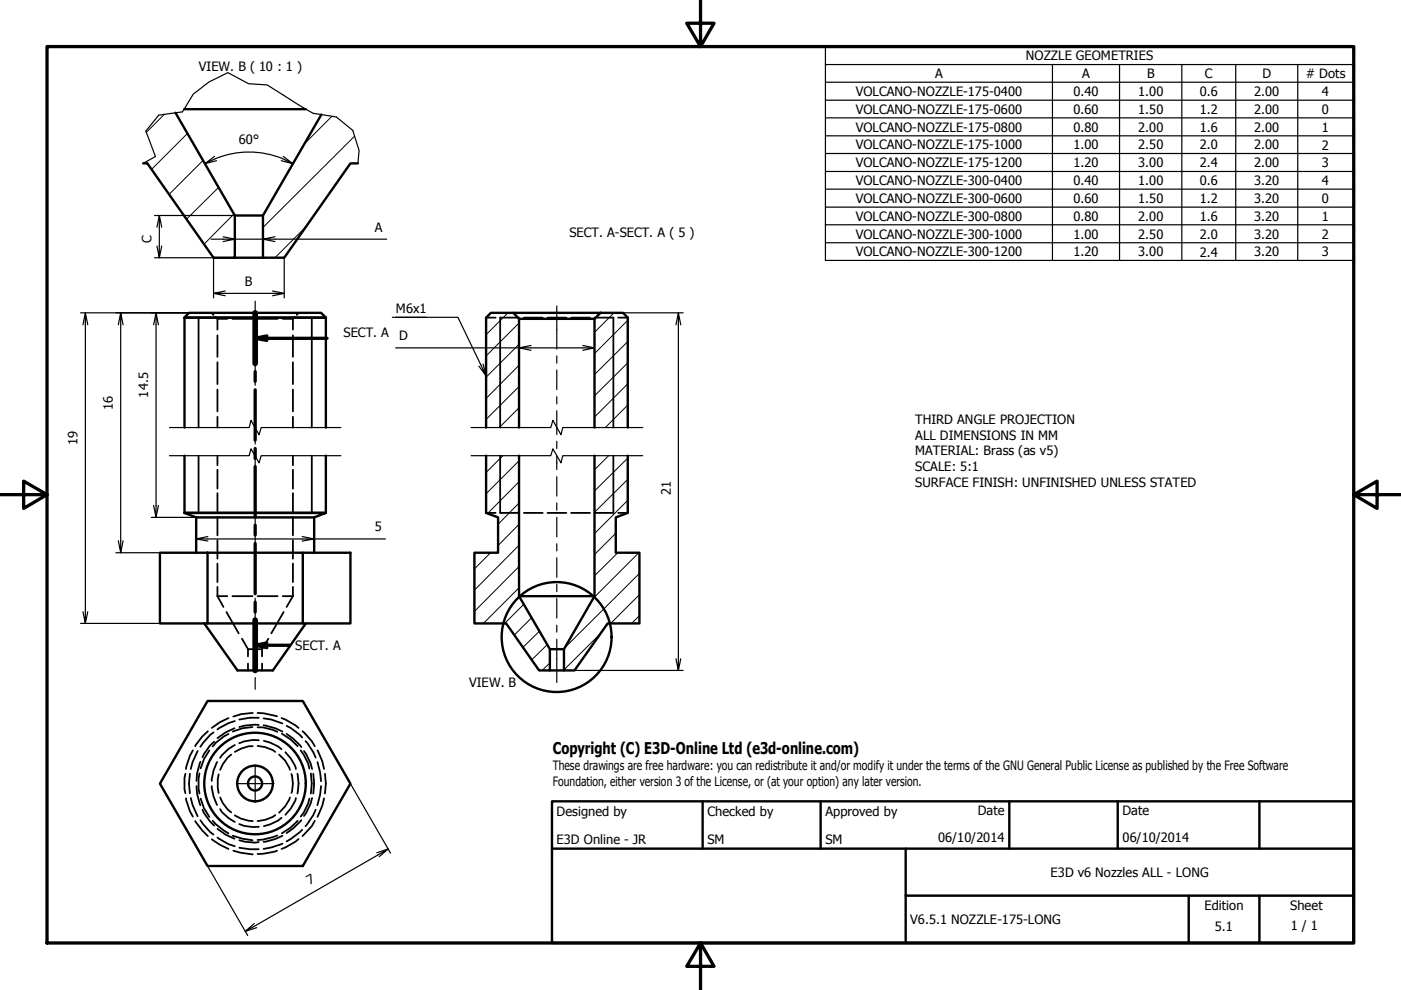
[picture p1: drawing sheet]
<svg xmlns="http://www.w3.org/2000/svg" width="297mm" height="210mm" viewBox="0 0 297 210" stroke-linecap="round" stroke-linejoin="round" font-family="sans-serif">
<!-- layer: Hidden (ISO) -->
<g fill="none" stroke="#000" stroke-width=".38">
<path d="M44.8 66.3l.5 .5M45.7 67.2l.4 .4h2.1M46.1 67.6v2.3M46.1 71.1v4.6M46.1 76.8v4.6M49.3 67.6h4.2M54.6 67.6h4.3M59.9 67.6h2.2M62.1 67.6v2.3M62.1 71.1v4.6M62.1 76.8v4.6M62.5 67.2l-.4 .4"/>
<path d="M63.3 66.3l-.4 .5M103.1 67.3h2M106 67.3h4M111.1 67.3h4M116.1 67.3h4M121.1 67.3h4M126 67.3h4M131.1 67.3h2M46.1 82.6v4.6M46.1 88.4v2.2M46.1 96.6v2.1M46.1 99.6v4"/>
<path d="M62.1 82.6v4.6M62.1 88.4v2.2M62.1 96.6v2.1M62.1 99.6v4M46.1 104.6v4M46.1 109.6v3.9M46.1 114.5v4M46.1 119.5v3.9M62.1 104.6v4M62.1 109.6v3.9M62.1 114.5v4M62.1 119.5v3.9"/>
<path d="M103.1 108.7h2M106 108.7h4M111.1 108.7h4M116.1 108.7h4M121.1 108.7h4M126 108.7h4M131.1 108.7h2M46.1 124.4v2M46.1 126.4l1.3 2.3M46.1 126.4h2.1M48 129.8l2.6 4.5M49.3 126.4h4.2"/>
<path d="M51.3 135.4l1.3 2.2M52.6 137.6v1.6M52.6 137.6h1M54.6 126.4h4.3M54.6 137.6h1M55.6 137.6v1.6M56.9 135.4l-1.3 2.2M59.9 126.4h2.2M60.1 129.8l-2.6 4.5M62.1 124.4v2M62.1 126.4l-1.3 2.3M40.9 159.1l-.6 1.1-.9 2.8"/>
<path d="M41.9 159.2l-1.1 2.4-.4 1.4M44.1 155l-1.2 1.2-1.5 2M44.4 159.1l-1.2 1.8-.7 2M45.3 155.3l-.7 .5-2.1 2.5M45.4 157.3l-.9 .8-1.3 1.8-.3 .7M48.5 152.2l-1.9 .9-1.7 1.2M48.5 155.6l-1 .5-1.7 1.4-.7 .8M49 160l-.7 .6-1.1 1.4-.5 1.2M49.7 154.4l-1.9 .9-1.7 1.2M49.8 158l-1.3 .8-1.4 1.3-.4 .6M49.8 152.9l-1.3 .4-2.4 1.4M52.6 140.7v1.4"/>
<path d="M53.5 154.1l-2.1 .3-2.1 .7M53.6 158.2h-.8l-1.7 .5-1.3 .7M53.6 151.2l-2.5 .2-1.6 .5M54.6 158.2l1.6 .2 1.6 .6 .6 .4M54.6 151.2h1.3l2.8 .7M54.6 154.2h1.1l2.1 .5 1 .5M54.9 156.9h-1.3l-1.8 .3-1.1 .4M54.9 152.2h-1.9l-2.3 .4M54.9 153.7l-3 .1-1.2 .3M55.6 140.7v1.4M55.9 152.3l1.6 .3 2.4 .8M55.9 153.8l2.5 .6 1.5 .7"/>
<path d="M55.9 157.1l1.4 .4 1.7 .8 .7 .5M59.2 160a6.5 6.5 0 0 1 2.3 3.2M59.7 152.2l2.9 1.6 .7 .5M59.8 155.5l1.8 1.3 1.5 1.4M60.5 159.5l1.2 1.3 .9 1.7 .1 .5M60.8 153.9l.9 .5 1.9 1.4 .5 .6M60.8 155.6l1.3 1 1.8 1.8M63.8 159.1l.6 .9 .9 1.9 .3 1.1M64.1 155l2 2.1 .6 1.1M64.5 159.2l1.3 2.6 .4 1.2M64.8 157.1l1.6 2.4 .5 1.1M67.3 159.1l1 2.3 .4 1.6"/>
<path d="M39.3 164.1l-.2 .8v2.5l.2 .8M39.4 169.3l.9 2.7 .6 1.1M40.3 164.1l-.2 2.1 .2 2M40.4 169.2l.4 1.5 1.1 2.4M41.4 174.1l1.5 2 1.2 1.2M41.7 166.7l.1 1.6 .7 2.4M42.3 164l-.2 1.1v2.1l.2 1M42.5 173.9l2.1 2.5 .7 .5M42.5 161.5l-.7 2.5-.1 1.6M42.5 169.3l.7 2.1 1.2 1.8M42.9 171.7l.3 .7 1.3 1.8 .9 .8M44.9 166.7a8.9 8.9 0 0 0 1.1 4"/>
<path d="M44.9 178l1.7 1.1 1.9 .9M45.1 174l.7 .8 2.7 1.9M46 161.6a8.9 8.9 0 0 0-1.1 4M46.1 177.6l2.4 1.4 1.3 .4M46.1 175.7l1.7 1.2 1.9 .9M46.4 164.2l-.2 1.1v1.7l.2 1.1M46.7 171.5l.4 .7 1.4 1.3 1.3 .8M46.7 169.1l.5 1.2 1.1 1.3 .7 .6M49.3 177.2l2.1 .6 2.1 .4M49.8 172.9l1.3 .7 2.5 .5M50.7 174.7l1.1 .4 1.8 .3 1.3-.1M50.7 179.7l2.3 .4h1.9"/>
<path d="M50.7 178.2l1.2 .3 2.2 .2 .8-.2M58.4 172.8l-.6 .4-1.6 .6-1.6 .3M58.8 177.1l-3.1 .9-1.1 .1M59.7 173.4l-.7 .6-1.7 .8-1.4 .4M59.9 178.9l-2.4 .8-1.6 .3M59.9 177.2l-1.5 .7-2.5 .6M61.5 169.1a7.4 7.4 0 0 1-2.3 3.2M61.8 164.1a6.5 6.5 0 0 1 0 4M62.7 169.2l-.1 .6-.9 1.6-1.2 1.4M63.1 164.1a8.8 8.8 0 0 1 0 4.1M63.1 174l-1.5 1.5-1.8 1.2M63.3 177.9l-.7 .6-2.9 1.5"/>
<path d="M63.9 173.9l-1.8 1.8-1.3 .9M64.1 175.9l-2.4 1.9-.9 .6M65.6 169.3l-.3 1-.9 2-.6 .8M65.9 164l.2 2.2-.2 2M66.2 169.2l-.4 1.2-1.3 2.6M66.4 164.1l.2 2.1-.2 2M66.7 174l-.6 1.2-2 2.1M66.9 171.7l-.5 1.1-1.6 2.4M67.3 161.6l.6 2.2 .2 1.8M68.1 166.7l-.2 1.7-.6 2.3M68.7 169.3l-.4 1.6-1 2.3M68.9 164.1l.2 2.1-.2 2"/>
<path d="M49.5 180.4l1.6 .4 2.5 .3M58.7 180.4l-2.8 .6-1.3 .1"/>
</g>
<!-- layer: Visible (ISO) -->
<g fill="none" stroke="#000" stroke-width=".51">
<path d="M30.4 34.6h.8l14.1 20h4.5v-8.9M37.2 23.9l12.6 21.8M39.1 23.1h25.7M68.1 24.3l-12.3 21.4v8.9h4.5l14-20h1.6M49.8 54.6h6M49.8 45.7h6M39.1 67.3l1-1h28l1 1M39.1 67.3h30M39.1 67.3v23.3M69.1 67.3v23.3M108.8 66.3h18.5M110 67.6l-1.2-1.3h-4.7l-1 1v23.3"/>
<path d="M110 67.6v23M110 67.6h16M127.3 66.3l-1.3 1.3v23M127.3 66.3h4.8l1 1v23.3M39.1 96.6v12.1M69.1 96.6v12.1h-30M103.1 96.6v12.1l2.5 1v7.5h-5v15h6.7l7 9.9h2.3v-4.5l-6.6-11.2v-29.8M126 96.6v29.8M133.1 96.6v12.1l-2.5 1v7.5h5v15h-6.8l-7 9.9h-2.2v-4.5l6.4-11.2M39.1 108.7h30l-2.5 1M39.1 108.7l2.5 1M41.6 109.7h25"/>
<path d="M41.6 109.7v7.5M44 117.2h-10.1v15h10.1v-15h20.2M66.6 109.7v7.5M43.3 132.2l7.1 9.9h7.4l7-9.9M44 132.2h20.2v-15h10.1v15h-10.1M110 126.4h16M116.6 137.6h3M44 148.6h20.2l10.1 17.6-10.1 17.4h-20.2l-10.1-17.4zM116.6 142.1h3"/>
<circle cx="54.1" cy="166.1" r="10.8"/>
<circle cx="54.1" cy="166.1" r="3.8"/>
<circle cx="54.1" cy="166.1" r="1.49"/>
</g>
<!-- layer: Visible Narrow (ISO) -->
<path d="M42.1 67.3v23.3M66.1 67.3v23.3M106 67.3v23.3M130 67.3v23.3M42.1 96.6v12.1M66.1 96.6v12.1M106 96.6v12.1M130 96.6v12.1" fill="none" stroke="#000" stroke-width=".38"/>
<!-- layer: Break Line (JIS) -->
<path d="M30.4 34.6l2.6-1.4-2.1-5.4 2.8-3.4 5-.7 2.3-3.7 3.3-2.6 4-2 4.4 2.4 3.9 .2 9.8 6 4.9 .8 3.5 2.9 1.3 4.2-.2 2.7M35.9 96.6h16.9l.4-1.4 1.7 2.9 .5-1.5h16.9M35.9 90.6h16.9l.4-1.5 1.7 3.1 .5-1.6h16.9M99.9 96.6h16.9l.4-1.4 1.7 2.9 .4-1.5h17M99.9 90.6h16.9l.4-1.5 1.7 3.1 .4-1.6h17" fill="none" stroke="#000" stroke-width=".25"/>
<!-- layer: Section Line (ISO) -->
<g fill="none" stroke="#000" stroke-width=".7">
<path d="M54.1 66.3v10.8M54.1 78.8v2.1M54.1 71.7l2.5 .5M56.6 71.2l-2.5 .5h15.2M54.1 82.6v10.7M54.1 95.1v2.1M54.1 98.9v10.7M54.1 111.4v2M54.1 115.2v10.7M54.1 127.7v2.1M54.1 131.5v10.6M54.1 136.8l2.5 .5"/>
<path d="M56.6 136.3l-2.5 .5h7.3"/>
</g>
<path d="M54.1 66.3v10.8M54.1 131.5v10.6" fill="none" stroke="#000" stroke-width="1.2"/>
<!-- layer: Detail Boundary (JIS) -->
<circle cx="118" cy="135.1" r="11.7" fill="none" stroke="#000" stroke-width=".51"/>
<!-- layer: Border (ISO) -->
<path d="M148.5 -.1v10l-2.9-5h5.8l-2.9 5M10 9.9h277v190h-277zM0 104.9h10l-5-2.9v5.8l5-2.9M287 104.9l5 2.9v-5.8l-5 2.9h10M148.5 199.9l2.9 5h-5.8l2.9-5v10" fill="none" stroke="#000" stroke-width=".7"/>
<!-- layer: Hatch (ISO) -->
<g fill="none" stroke="#000" stroke-width=".21">
<path d="M34.9 24.2l-3.9 3.9M39.8 28.3l-7.7 7.6M43.1 34l-7.2 7.2M46.4 39.7l-6.8 6.8M70.4 24.7l-5.8 5.8M75.2 28.9l-19.4 19.3M49.6 45.4l-6.4 6.4M49.8 54.2l-.5 .4M64.9 48l-6.6 6.6M107.7 66.3l-4.6 4.7M110 68.5l-6.9 7M110 73l-6.9 7"/>
<path d="M110 77.4l-6.9 7.1M130.2 66.3l-4.2 4.2M133.1 76.9l-7.1 7M133.1 72.4l-7.1 7M133.1 67.9l-7.1 7.1M106.6 96.6l-3.5 3.6M110 86.5l-4.1 4.1M110 82l-6.9 6.9M110 97.7l-6.9 7M129 96.6l-3 3M133.1 97.1l-7.1 7M133.1 90.4l-.3 .2"/>
<path d="M133.1 85.9l-4.8 4.7M133.1 81.4l-7.1 7M104 117.2l-3.4 3.4M110 115.6l-9.4 9.5M110 111.2l-4.4 4.5M110 106.7l-4.4 4.5M110 102.1l-6.6 6.8M130.6 113.1l-4.6 4.5M131 117.2l-5 4.9M133.1 106.1l-7.1 7M133.1 101.6l-7.1 7M135.4 117.2l-9.5 9.6"/>
<path d="M110 124.6l-7.5 7.6M110 120.1l-9.4 9.5M111.1 128.1l-4.1 4.1M112.7 131l-3.7 3.7M114.4 133.8l-3.5 3.5M116 136.7l-3.3 3.2M127.4 134.3l-7.8 7.7M135.6 130.5l-1.7 1.7M135.6 126.1l-6.1 6.1M135.6 121.6l-15.9 15.8M116.6 140.6l-1.7 1.5"/>
</g>
<!-- layer: Title (ISO) -->
<path d="M117 169.9h170v30h-170zM117 179.9h170M149 169.9v10M174 169.9v10M192 179.9v20M214 169.9v10M237 169.9v10M267 169.9v10M192 189.9h95M252 189.9v10M267 189.9v10" fill="none" stroke="#000" stroke-width=".51"/>
<!-- layer: Dimension (ISO) -->
<g fill="none" stroke="#000" stroke-width=".25">
<path d="M45.5 33.2l-2.1 1.5a18.8 18.8 0 0 1 18.7 0l-2.5-.6M45.9 34.1l-2.5 .6M60.1 33.2l2 1.5M32.8 54.6h17M32.8 45.7h17M33.8 45.7l-.5 2.5M34.3 48.2l-.5-2.5v8.9l-.5-2.4M34.3 52.2l-.5 2.4M44.8 50.7h5l-2.5 .5M45.3 54.6v8.6M47.3 50.2l2.5 .5h6l2.5 .5M58.3 50.2l-2.5 .5h26.2"/>
<path d="M60.3 54.6v8.6M17.1 66.3h23M18.1 66.3l-.5 2.6M18.6 68.9l-.5-2.6v65.9l-.5-2.5M25.6 66.3l-.5 2.6M26.1 68.9l-.5-2.6v50.9l-.5-2.5M33.1 66.3l-.5 2.6M33.6 68.9l-.5-2.6v43.4l-.5-2.5M45.3 62.2l2.5 .5M47.8 61.7l-2.5 .5h15l-2.5 .5M57.8 61.7l2.5 .5M83.9 73.8h26.1l2.6 .5"/>
<path d="M112.6 73.3l-2.6 .5h16l-2.4 .5M123.6 73.3l2.4 .5M127.3 66.3h17.5M143.8 66.3l-.5 2.6M144.3 68.9l-.5-2.6v75.8l-.5-2.4M24.6 117.2h9.3M26.1 114.7l-.5 2.5M32.1 109.7h9.5M33.6 107.2l-.5 2.5M41.6 114.3l2.5 .4M44.1 113.8l-2.5 .5h25l-2.5 .4M64.1 113.8l2.5 .5h15.1"/>
<path d="M17.1 132.2h16.8M18.6 129.7l-.5 2.5M144.3 139.7l-.5 2.4M121.8 142.1h23M74.3 166.2l8.5 14.7M82.3 180l-2.4 .8M44 183.6l8.5 14.7M54.4 196.7l-2.4 .8M80.4 181.6l1.9-1.6-30.3 17.5 1.9-1.7"/>
</g>
<!-- layer: Center Mark (ISO) -->
<path d="M50.1 166.2h8M54.1 162.2v8" fill="none" stroke="#000" stroke-width=".25"/>
<!-- layer: Centerline (ISO) -->
<g fill="none" stroke="#000" stroke-width=".25">
<path d="M54.1 63.9v6.4M54.1 71.8v1.5M54.1 74.8v3.9M118 64.9v9.1M118 75.5v1.5M118 78.5v4.1M54.1 80.2v1.5M54.1 83.2v4M54.1 88.6v2.6M54.1 92.6v1.5M54.1 95.7v4.3M118 84.1v1.5"/>
<path d="M118 87.1v5M118 93.6v1.5M118 96.6v2.9M54.1 101.6v1.4M54.1 104.6v3.9M54.1 110v1.5M54.1 113v3.9M54.1 118.4v1.5M118 101.1v4.1M118 106.7v1.5M118 109.7v4.1M118 115.3v1.5"/>
<path d="M118 118.3v4.1M54.1 121.4v3.9M54.1 126.8v1.5M54.1 129.8v4M54.1 135.2v1.6M54.1 138.3v3.8M118 123.9v1.5M118 126.9v4.1M118 132.6v1.4M118 135.5v9.2M54.1 143.7v2.4"/>
</g>
<!-- layer: Symbol (ISO) -->
<g fill="none" stroke="#000" stroke-width=".25">
<path d="M175 13.7v-3.8h112v3.8M175 17.4h112M223.1 13.7v41.5M237.4 13.7v41.5M250.6 13.7v41.5M262 13.7v41.5M275.1 13.7v41.5M287 13.7h-112v3.7M287 13.7v41.5h-112v-37.8M175 21.2h112M175 25h112M175 28.8h112"/>
<path d="M175 32.5h112M175 36.4h112M175 40.1h112M175 43.9h112M175 47.7h112M175 51.5h112M83.2 67.3h13.9l6 12.4-1.6-2.1M83.9 67.3h6.5M102.4 77.2l.7 2.5"/>
</g>
<text font-size="3.4" x="117.2" y="159.8">Copyright (C) E3D-Online Ltd (e3d-online.com)</text>
<g font-size="2.7">
<text x="42.2" y="15.1">VIEW. B ( 10 : 1 )</text>
<text x="198.2" y="16.5">A</text>
<text x="217.5" y="12.8">NOZZLE GEOMETRIES</text>
<text x="229.4" y="16.5">A</text>
<text x="243.2" y="16.5">B</text>
<text x="255.5" y="16.5">C</text>
<text x="267.7" y="16.5">D</text>
<text x="276.9" y="16.5"># Dots</text>
<text x="181.4" y="20.4">VOLCANO-NOZZLE-175-0400</text>
<text x="227.6" y="20.4">0.40</text>
<text x="241.3" y="20.4">1.00</text>
<text x="254.4" y="20.4">0.6</text>
<text x="265.9" y="20.4">2.00</text>
<text x="280.3" y="20.4">4</text>
<text x="181.4" y="24.1">VOLCANO-NOZZLE-175-0600</text>
<text x="181.4" y="27.9">VOLCANO-NOZZLE-175-0800</text>
<text x="227.6" y="24.1">0.60</text>
<text x="227.6" y="27.9">0.80</text>
<text x="241.3" y="24.1">1.50</text>
<text x="241.3" y="27.9">2.00</text>
<text x="254.4" y="24.2">1.2</text>
<text x="254.4" y="27.9">1.6</text>
<text x="265.9" y="24.1">2.00</text>
<text x="265.9" y="27.9">2.00</text>
<text x="280.3" y="24.1">0</text>
<text x="280.3" y="27.9">1</text>
<text x="50.6" y="30.6">60°</text>
<text x="181.4" y="31.7">VOLCANO-NOZZLE-175-1000</text>
<text x="181.4" y="35.5">VOLCANO-NOZZLE-175-1200</text>
<text x="227.6" y="31.7">1.00</text>
<text x="227.6" y="35.5">1.20</text>
<text x="241.3" y="31.7">2.50</text>
<text x="241.3" y="35.5">3.00</text>
<text x="254.4" y="31.7">2.0</text>
<text x="254.4" y="35.5">2.4</text>
<text x="265.9" y="31.7">2.00</text>
<text x="265.9" y="35.5">2.00</text>
<text x="280.3" y="31.7">2</text>
<text x="280.3" y="35.5">3</text>
<text x="181.4" y="39.2">VOLCANO-NOZZLE-300-0400</text>
<text x="227.6" y="39.2">0.40</text>
<text x="241.3" y="39.2">1.00</text>
<text x="254.4" y="39.2">0.6</text>
<text x="265.9" y="39.2">3.20</text>
<text x="280.3" y="39.2">4</text>
<text x="181.4" y="43">VOLCANO-NOZZLE-300-0600</text>
<text x="181.4" y="46.8">VOLCANO-NOZZLE-300-0800</text>
<text x="227.6" y="43">0.60</text>
<text x="227.6" y="46.8">0.80</text>
<text x="241.3" y="43">1.50</text>
<text x="241.3" y="46.8">2.00</text>
<text x="254.4" y="43">1.2</text>
<text x="254.4" y="46.8">1.6</text>
<text x="265.9" y="43">3.20</text>
<text x="265.9" y="46.8">3.20</text>
<text x="280.3" y="43">0</text>
<text x="280.3" y="46.8">1</text>
<text x="32.1" y="51.5" transform="rotate(-90 32.1 51.5)">C</text>
<text x="79.5" y="49.1">A</text>
<text x="120.7" y="50.2">SECT. A-SECT. A ( 5 )</text>
<text x="181.4" y="50.6">VOLCANO-NOZZLE-300-1000</text>
<text x="227.6" y="50.6">1.00</text>
<text x="241.3" y="50.6">2.50</text>
<text x="254.4" y="50.6">2.0</text>
<text x="265.9" y="50.6">3.20</text>
<text x="280.3" y="50.6">2</text>
<text x="181.4" y="54.3">VOLCANO-NOZZLE-300-1200</text>
<text x="227.6" y="54.3">1.20</text>
<text x="241.3" y="54.3">3.00</text>
<text x="254.4" y="54.4">2.4</text>
<text x="265.9" y="54.3">3.20</text>
<text x="280.3" y="54.3">3</text>
<text x="51.9" y="60.6">B</text>
<text x="72.8" y="71.4">SECT. A</text>
<text x="83.9" y="66.3">M6x1</text>
<text x="84.6" y="72.2">D</text>
<text x="23.9" y="86.8" transform="rotate(-90 23.9 86.8)">16</text>
<text x="31.4" y="84.3" transform="rotate(-90 31.4 84.3)">14.5</text>
<text x="194.1" y="90">THIRD ANGLE PROJECTION</text>
<text x="16.4" y="94.3" transform="rotate(-90 16.4 94.3)">19</text>
<text x="194.1" y="93.3">ALL DIMENSIONS IN MM</text>
<text x="194.1" y="96.6">MATERIAL: Brass (as v5)</text>
<text x="194.1" y="99.9">SCALE: 5:1</text>
<text x="142.2" y="104.9" transform="rotate(-90 142.2 104.9)">21</text>
<text x="194.1" y="103.2">SURFACE FINISH: UNFINISHED UNLESS STATED</text>
<text x="79.4" y="112.6">5</text>
<text x="62.6" y="137.8">SECT. A</text>
<text x="99.4" y="145.6">VIEW. B</text>
<text x="117.2" y="163.3">These drawings are free hardware: you can redistribute it and/or modify it under the terms of the GNU General Public License as published by the Free Software</text>
<text x="117.2" y="166.6">Foundation, either version 3 of the License, or (at your option) any later version.</text>
<text x="118" y="173">Designed by</text>
<text x="150" y="173">Checked by</text>
<text x="175" y="173">Approved by</text>
<text x="207.3" y="172.9">Date</text>
<text x="238" y="172.9">Date</text>
<text x="118" y="178.9">E3D Online - JR</text>
<text x="150" y="178.9">SM</text>
<text x="175" y="178.9">SM</text>
<text x="198.9" y="178.5">06/10/2014</text>
<text x="238" y="178.5">06/10/2014</text>
<text x="222.8" y="185.9">E3D v6 Nozzles ALL - LONG</text>
<text x="65.7" y="187.7" transform="rotate(-30 65.7 187.7)">7</text>
<text x="193" y="195.9">V6.5.1 NOZZLE-175-LONG</text>
<text x="255.4" y="193">Edition</text>
<text x="257.6" y="197.4">5.1</text>
<text x="273.6" y="193">Sheet</text>
<text x="273.7" y="197.2">1 / 1</text>
</g>
</svg>
